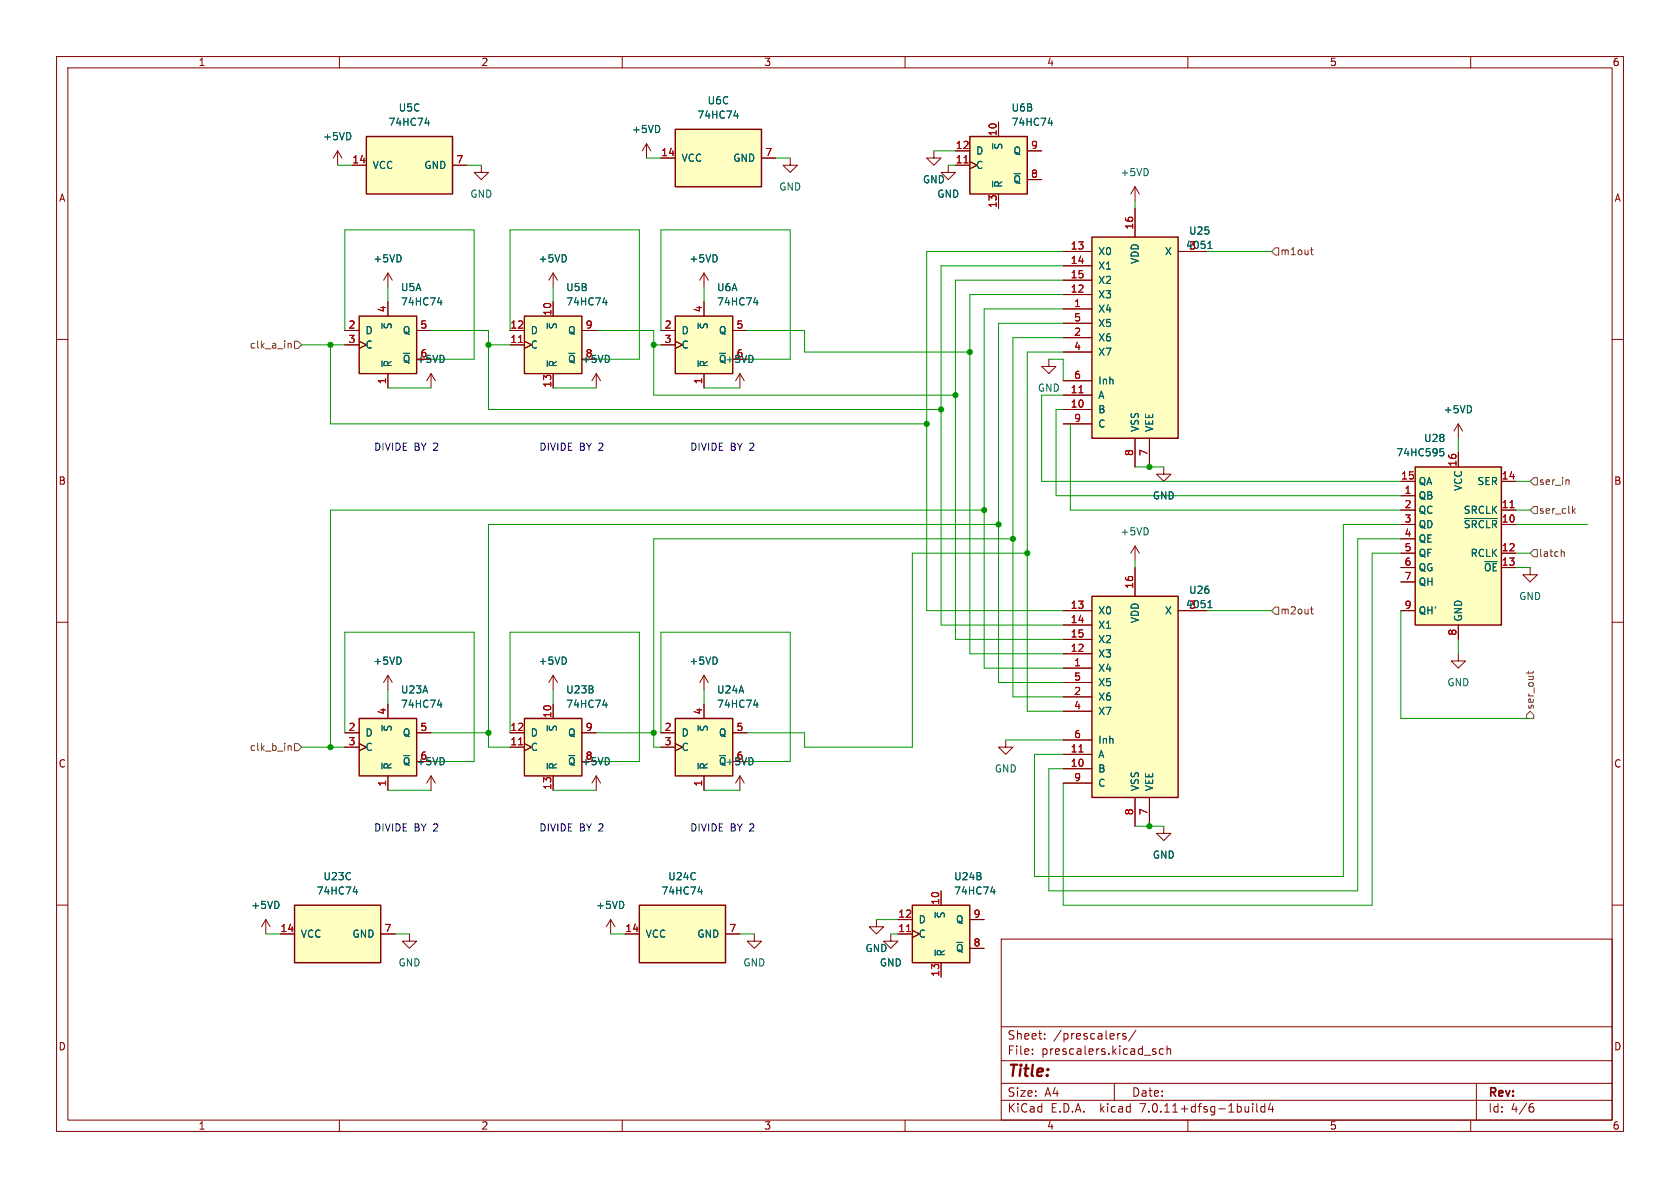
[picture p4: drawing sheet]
<svg xmlns="http://www.w3.org/2000/svg" width="297mm" height="210mm" viewBox="0 0 297 210" stroke-linecap="round" stroke-linejoin="round" font-family="sans-serif">
<g fill="none" stroke="#840000" stroke-width=".18">
<path d="M10 10h277v190h-277zM12 12h273v186h-273zM60 10v2M110 10v2M160 10v2M210 10v2M260 10v2M59.7 26.7l-.8 1.2M59.7 26.7v2.5M59.7 26.7l.8 1.2M62.2 29.2h2.6M80 29.2h2.5"/>
<path d="M85.1 29.2v1.3h1.3l-1.3 1.3-1.3-1.3h1.3M114.3 25.4l-.8 1.3M114.3 25.4v2.5M114.3 25.4l.8 1.3M116.8 27.9h2.6M134.6 27.9h2.6M139.7 27.9v1.3h1.3l-1.3 1.3-1.3-1.3h1.3M165.1 26.7v1.2h1.3l-1.3 1.3-1.3-1.3h1.3M167.6 29.2v1.3h1.3l-1.3 1.3-1.2-1.3h1.2M168.9 29.2h2.5M168.9 26.7h2.5M171.4 28.6l1.3 .6-1.3 .6"/>
<path d="M176.5 21.6v2.5M176.5 34.3v2.5M181.6 26.7h2.5M181.6 31.8h2.5M200.7 33v2.6M200.7 36.8v5.1M200.7 33l-.8 1.3M200.7 33l.7 1.3M10 60h2M61 58.4h2.5M68.6 48.3v2.5M68.6 53.3v2.6"/>
<path d="M68.6 48.3l-.8 1.2M68.6 48.3l.7 1.2M73.7 58.4h2.5M90.2 58.4h2.5M97.8 48.3l-.8 1.2M97.8 48.3v2.5M97.8 53.3v2.6M97.8 48.3l.8 1.2M102.9 58.4h2.5M116.8 58.4h2.6M124.5 48.3l-.8 1.2M124.5 48.3v2.5"/>
<path d="M124.5 53.3v2.6M124.5 48.3l.7 1.2M129.5 58.4h2.6M188 54.6h5M188 52.1h5M188 44.5h5M188 47h5M188 49.5h5M188 59.7h5M188 57.2h5M208.3 44.5h5.1M285 60h2"/>
<path d="M61 61h2.5M63.5 60.3l1.3 .7-1.3 .6M68.6 66v2.6M76.2 66l-.8 1.3M76.2 66v2.6M76.2 66l.8 1.3M90.2 61h2.5M92.7 60.3l1.3 .7-1.3 .6M97.8 66v2.6M105.4 66l-.8 1.3M105.4 66v2.6M105.4 66l.8 1.3"/>
<path d="M116.8 61h2.6M119.4 60.3l1.2 .7-1.2 .6M124.5 66v2.6M130.8 66l-.8 1.3M130.8 66v2.6M130.8 66l.8 1.3M185.4 63.5v1.3h1.3l-1.3 1.2-1.3-1.2h1.3M188 72.4h5M188 69.9h5M188 62.2h5M188 67.3h5M188 74.9h5"/>
<path d="M200.7 77.5v5.1M203.2 77.5v5.1M257.8 74.9v2.6M257.8 74.9l-.8 1.3M257.8 74.9l.8 1.3M200.7 96.5v2.6M200.7 96.5l-.8 1.3M200.7 96.5l.7 1.3M205.7 82.6v1.2h1.3l-1.3 1.3-1.2-1.3h1.2M247.6 87.6h2.6M247.6 92.7h2.6M247.6 90.2h2.6"/>
<path d="M247.6 97.8h2.6M247.6 85.1h2.6M247.6 95.3h2.6M257.8 80v2.6M265.4 92.7h2.6M265.4 90.2h2.6M265.4 97.8h2.6M265.4 85.1h2.6M10 110h2M68.6 119.4v2.5M68.6 119.4l-.8 1.3M68.6 119.4l.7 1.3"/>
<path d="M97.8 119.4v2.5M97.8 119.4l-.8 1.3M97.8 119.4l.8 1.3M124.5 119.4v2.5M124.5 119.4l-.8 1.3M124.5 119.4l.7 1.3M188 108h5M188 118.1h5M188 115.6h5M188 110.5h5M188 113h5M200.7 100.3v5.1"/>
<path d="M208.3 108h5.1M247.6 100.3h2.6M247.6 102.9h2.6M247.6 108h2.6M257.8 115.6v1.2h1.3l-1.3 1.3-1.3-1.3h1.3M257.8 110.5v2.5M265.4 100.3h2.6M270.5 100.3v1.3h1.3l-1.3 1.3-1.3-1.3h1.3M285 110h2M61 129.5h2.5M61 132.1h2.5M63.5 131.4l1.3 .7-1.3 .6"/>
<path d="M68.6 124.5v2.5M68.6 137.2v2.5M73.7 129.5h2.5M76.2 137.2v2.5M76.2 137.2l-.8 1.2M76.2 137.2l.8 1.2M90.2 129.5h2.5M90.2 132.1h2.5M92.7 131.4l1.3 .7-1.3 .6M97.8 124.5v2.5M97.8 137.2v2.5M102.9 129.5h2.5"/>
<path d="M105.4 137.2v2.5M105.4 137.2l-.8 1.2M105.4 137.2l.8 1.2M116.8 129.5h2.6M116.8 132.1h2.6M119.4 131.4l1.2 .7-1.2 .6M124.5 124.5v2.5M124.5 137.2v2.5M129.5 129.5h2.6M130.8 137.2v2.5M130.8 137.2l-.8 1.2M130.8 137.2l.8 1.2"/>
<path d="M177.8 130.8v1.3h1.3l-1.3 1.3-1.3-1.3h1.3M188 135.9h5M188 133.4h5M188 123.2h5M188 125.7h5M188 120.7h5M188 130.8h5M188 138.4h5M10 160h2M166.4 157.5v2.5M200.7 141v5.1M203.2 141v5.1"/>
<path d="M205.7 146.1v1.2h1.3l-1.3 1.3-1.2-1.3h1.2M285 160h2M47 162.6l-.8 1.2M47 162.6v2.5M47 162.6l.8 1.2M49.5 165.1h2.6M67.3 165.1h2.5M72.4 165.1v1.3h1.3l-1.3 1.2-1.3-1.2h1.3M107.9 162.6l-.7 1.2M107.9 162.6v2.5M107.9 162.6l.8 1.2M110.5 165.1h2.5"/>
<path d="M128.3 165.1h2.5M133.3 165.1v1.3h1.3l-1.3 1.2-1.2-1.2h1.2M154.9 162.6v1.2h1.3l-1.3 1.3-1.2-1.3h1.2M157.5 165.1v1.3h1.2l-1.2 1.2-1.3-1.2h1.3M158.7 165.1h2.6M158.7 162.6h2.6M161.3 164.5l1.3 .6-1.3 .6M166.4 170.2v2.5M171.4 162.6h2.6M171.4 167.6h2.6M177 166h108v32h-108zM60 198v2"/>
<path d="M110 198v2M160 198v2M177 194.5h108M177 191.5h108M177 187.5h108M177 181.5h108M182.5 186.3v.1M182.5 185.5v.1M184.7 183.6v.1M184.7 182.8v.1M197 191.5v3M198 182.7l-.3 .1"/>
<path d="M199 182.8l-.3-.1-.2 .2v.2l.5 .2v.3h-.5M200.8 182.1l-1.3 2M204.2 185.9l.2 .2-.2 .3M204.2 185.4l.1 .1M205.7 185.5l-.5-.1-.2 .3v.4l.1 .2h.6M206.3 185.5l.2-.1 .4 .1 .1 .9M206.3 184.9v1.5M210 198v2M221.5 195.1v.1M221.5 195.6v1M222.2 195.1v1.3l.2 .2M223.6 195.1v1.5"/>
<path d="M223.6 195.7l-.4-.1-.3 .3v.4l.1 .2h.6M224.6 195l-.4 1.1h1M225 195.6v1M260 198v2M261 191.5v6.5M270.6 195.7h.3l.3 .3-.1 .5-.5 .1M271 195.1l-.4 .1"/>
</g>
<g fill="#ffffc2" stroke="#ffffc2" stroke-width=".18">
<path d="M63.5 55.9h10.2v10.1h-10.2z"/>
<path d="M193 41.9h15.3v35.6h-15.3z"/>
<path d="M64.8 24.1h15.2v10.2h-15.2z"/>
<path d="M250.2 82.6h15.2v27.9h-15.2z"/>
<path d="M63.5 127h10.2v10.2h-10.2z"/>
<path d="M193 105.4h15.3v35.6h-15.3z"/>
<path d="M171.4 24.1h10.2v10.2h-10.2z"/>
<path d="M119.4 55.9h10.1v10.1h-10.1z"/>
<path d="M119.4 22.9h15.2v10.1h-15.2z"/>
<path d="M113 160h15.3v10.2h-15.3z"/>
<path d="M92.7 127h10.2v10.2h-10.2z"/>
<path d="M92.7 55.9h10.2v10.1h-10.2z"/>
<path d="M161.3 160h10.1v10.2h-10.1z"/>
<path d="M119.4 127h10.1v10.2h-10.1z"/>
<path d="M52.1 160h15.2v10.2h-15.2z"/>
</g>
<g fill="none" stroke="#840000" stroke-width=".25">
<path d="M64.8 24.1h15.2v10.2h-15.2zM119.4 22.9h15.2v10.1h-15.2zM171.4 24.1h10.2v10.2h-10.2zM63.5 55.9h10.2v10.1h-10.2zM92.7 55.9h10.2v10.1h-10.2zM119.4 55.9h10.1v10.1h-10.1zM193 41.9h15.3v35.6h-15.3zM250.2 82.6h15.2v27.9h-15.2zM193 105.4h15.3v35.6h-15.3zM63.5 127h10.2v10.2h-10.2zM92.7 127h10.2v10.2h-10.2zM119.4 127h10.1v10.2h-10.1z"/>
<path d="M52.1 160h15.2v10.2h-15.2zM113 160h15.3v10.2h-15.3zM161.3 160h10.1v10.2h-10.1z"/>
</g>
<g fill="none" stroke="#006464" stroke-width=".18">
<path d="M75.1 21.7h.8M75.7 21.3v.9M129.8 20.5h.7M130.4 20.1v.8M175.5 32v1M185.3 21.7h.8M185.9 21.3v.9M77.4 53.5h.7M78 53.1v.8M106.6 53.5h.8M107.2 53.1v.8M133.2 53.5h.8"/>
<path d="M133.8 53.1v.8M213.5 43.9h.8M213.7 43l.2-.3v1.2M67.5 63.8v1M96.7 63.8v1M123.4 63.8v1M254.6 79.3h.6M254.7 79.8h.3l.3 .2-.2 .5-.4 .1M258.9 91.7h5.8M213.5 107.4h.8M213.7 106.5l.2-.3v1.2M67.5 134.9v1"/>
<path d="M77.4 124.6h.7M78 124.2v.8M96.7 134.9v1M106.6 124.6h.8M107.2 124.2v.8M123.4 134.9v1M133.2 124.6h.8M133.8 124.2v.8M62.4 157.6h.8M63 157.2v.9M123.4 157.6h.8M124 157.2v.9"/>
<path d="M175.1 157.6h.8M175.8 157.2v.9M165.3 167.9v1"/>
</g>
<path d="M170.4 28.8h.7M91.7 60.5h.7M190.7 69.4h.8M266.9 89.8h.8M91.7 131.7h.7M190.7 132.9h.8M160.3 164.7h.7" fill="none" stroke="#a90000" stroke-width=".18"/>
<g fill="none" stroke="#725600" stroke-width=".18">
<path d="M225.4 43.8h.7v1.3h-.7l-.6-.6zM231.7 44.2h.5M231.9 43.8v1l.3 .2M51 60.8h.4l.1 .7M52.1 60.3h.6l.6 .7-.6 .6h-.6zM271.1 89.5h.7v1.3h-.7l-.6-.6zM271.1 84.5h.7v1.2h-.7l-.6-.6zM271.1 97.2h.7v1.2h-.7l-.6-.6zM276.2 97.5l.3 .2v.7M277.2 84.8l.2 .2v.7M278.1 90.3l.4 .4M278.5 89.9l-.5 .5"/>
<path d="M225.4 107.3h.7v1.3h-.7l-.6-.6zM231.7 107.7h.5M231.9 107.3v1l.3 .2M270.2 118.7v.4M271.1 118.7l-.2 .3h-1.1M51 131.9h.4l.1 .8M52.1 131.4h.6l.6 .7-.6 .6h-.6zM270.5 125.7l.6 .7v.6h-1.2v-.6z"/>
</g>
<g fill="none" stroke="#009600" stroke-width=".18">
<path d="M59.7 29.2h2.5M82.5 29.2h2.6M114.3 27.9h2.5M137.2 27.9h2.5M165.1 26.7h3.8M167.6 29.2h1.3M200.7 35.6v1.2M61 58.4v-17.8h22.8v22.9h-7.6M68.6 50.8v2.5M76.2 58.4h10.2v14h80M90.2 58.4v-17.8h22.8v22.9h-7.6M97.8 50.8v2.5"/>
<path d="M105.4 58.4h10.2v11.5h53.3M116.8 58.4v-17.8h22.9v22.9h-7.6M124.5 50.8v2.5M132.1 58.4h10.1v3.8h29.2M188 59.7h-8.9v63.5h8.9M188 44.5h-24.2v63.5h24.2M188 47h-21.6v63.5h21.6M188 52.1h-16.6v63.5h16.6M188 57.2h-11.5v63.5h11.5M188 49.5h-19.1v63.5h19.1M188 54.6h-14v63.5h14M213.4 44.5h11.4"/>
<path d="M53.3 61h7.7M58.4 61v13.9h105.4M68.6 68.6h7.6M86.4 61h3.8M97.8 68.6h7.6M115.6 61h1.2M124.5 68.6h6.3M185.4 63.5h2.6v3.8M188 72.4h-1.3v15.2h60.9M188 62.2h-6.4v63.5h6.4M188 69.9h-3.9v15.2h63.5M189.2 74.9v15.3h58.4"/>
<path d="M257.8 77.5v2.5M174 90.2h-115.6v41.9M176.5 92.7h-90.1v39.4h3.8M179.1 95.3h-63.5v36.8h1.2M181.6 97.8h-20.3v34.3h-19.1v-2.6h-10.1M200.7 82.6h5M200.7 99.1v1.2M247.6 97.8h-5v62.2h-54.6v-21.6M247.6 95.3h-7.6v62.2h-54.6v-21.6h2.6M247.6 92.7h-10.1v62.2h-54.6v-21.5h5.1M268 85.1h2.5M268 90.2h2.5"/>
<path d="M268 92.7h12.7M268 97.8h2.5M213.4 108h11.4M247.6 108v19h22.9M257.8 113v2.6M268 100.3h2.5M53.3 132.1h7.7M61 129.5v-17.7h22.8v22.8h-7.6M68.6 139.7h7.6M68.6 121.9v2.6M76.2 129.5h10.2M90.2 129.5v-17.7h22.8v22.8h-7.6"/>
<path d="M97.8 139.7h7.6M97.8 121.9v2.6M105.4 129.5h10.2M116.8 129.5v-17.7h22.9v22.8h-7.6M124.5 139.7h6.3M124.5 121.9v2.6M177.8 130.8h10.2M200.7 146.1h5M47 165.1h2.5M69.8 165.1h2.6M107.9 165.1h2.6M130.8 165.1h2.5"/>
<path d="M154.9 162.6h3.8M157.5 165.1h1.2"/>
</g>
<g fill="#009600" stroke="#009600" stroke-width=".18">
<circle cx="115.6" cy="129.5" r=".46"/>
<circle cx="203.2" cy="82.6" r=".46"/>
<circle cx="203.2" cy="146.1" r=".46"/>
<circle cx="166.4" cy="72.4" r=".46"/>
<circle cx="163.8" cy="74.9" r=".46"/>
<circle cx="115.6" cy="61" r=".46"/>
<circle cx="176.5" cy="92.7" r=".46"/>
<circle cx="181.6" cy="97.8" r=".46"/>
<circle cx="179.1" cy="95.3" r=".46"/>
<circle cx="174" cy="90.2" r=".46"/>
<circle cx="168.9" cy="69.9" r=".46"/>
<circle cx="171.4" cy="62.2" r=".46"/>
<circle cx="86.4" cy="129.5" r=".46"/>
<circle cx="58.4" cy="132.1" r=".46"/>
<circle cx="58.4" cy="61" r=".46"/>
<circle cx="86.4" cy="61" r=".46"/>
</g>
<text font-size="2.8" fill="#840000" x="178" y="190.9">Title:</text>
<g font-size="2.1" fill="#840000">
<text x="178" y="184">Sheet:</text>
<text x="186.2" y="184">/prescalers/</text>
<text x="178" y="186.7">File:</text>
<text x="184.1" y="186.7">prescalers.kicad_sch</text>
<text x="178" y="196.9">KiCad</text>
<text x="178" y="194.1">Size:</text>
<text x="184.7" y="194.1">A4</text>
<text x="185.7" y="196.9">E.D.A.</text>
<text x="194.6" y="196.9">kicad</text>
<text x="200" y="194.1">Date:</text>
<text x="201.8" y="196.9">7.0.11+dfsg-1build4</text>
<text x="263" y="194.3">Rev:</text>
<text x="263" y="196.9">Id:</text>
<text x="267.1" y="196.9">4/6</text>
</g>
<g font-size="1.8" fill="#840000">
<text x="35" y="11.9">1</text>
<text x="85" y="11.9">2</text>
<text x="135" y="11.9">3</text>
<text x="185" y="11.9">4</text>
<text x="235" y="11.9">5</text>
<text x="285" y="11.9">6</text>
<text x="10.3" y="35.9">A</text>
<text x="285.3" y="35.9">A</text>
<text x="73.5" y="64.4">+5VD</text>
<text x="10.3" y="85.9">B</text>
<text x="285.3" y="85.9">B</text>
<text x="10.3" y="135.9">C</text>
<text x="73.5" y="135.5">+5VD</text>
<text x="285.3" y="135.9">C</text>
<text x="10.3" y="185.9">D</text>
<text x="285.3" y="185.9">D</text>
<text x="35" y="199.9">1</text>
<text x="85" y="199.9">2</text>
<text x="135" y="199.9">3</text>
<text x="185" y="199.9">4</text>
<text x="235" y="199.9">5</text>
<text x="285" y="199.9">6</text>
</g>
<g font-size="1.8" fill="#006464">
<text x="68.6" y="22.5">74HC74</text>
<text x="70.4" y="19.9">U5C</text>
<text x="111.6" y="23.7">+5VD</text>
<text x="123.2" y="21.2">74HC74</text>
<text x="125" y="18.6">U6C</text>
<text x="178.7" y="19.9">U6B</text>
<text x="178.7" y="22.5">74HC74</text>
<text x="57" y="25">+5VD</text>
<text x="120.4" y="28.8">VCC</text>
<text x="129.5" y="28.8">GND</text>
<text x="172.5" y="27.5">D</text>
<text x="177.4" y="26.6" transform="rotate(-90 177.4 26.6)">~{S}</text>
<text x="179.1" y="27.5">Q</text>
<text x="65.8" y="30.1">VCC</text>
<text x="74.9" y="30.1">GND</text>
<text x="83.1" y="35.2">GND</text>
<text x="137.7" y="33.9">GND</text>
<text x="163.1" y="32.6">GND</text>
<text x="165.6" y="35.2">GND</text>
<text x="172.5" y="30.1">C</text>
<text x="177.4" y="33.3" transform="rotate(-90 177.4 33.3)">~{R}</text>
<text x="179.1" y="32.6">~{Q}</text>
<text x="198" y="31.3">+5VD</text>
<text x="210.1" y="41.7">U25</text>
<text x="65.9" y="46.6">+5VD</text>
<text x="95.1" y="46.6">+5VD</text>
<text x="121.8" y="46.6">+5VD</text>
<text x="194.1" y="45.3">X0</text>
<text x="194.1" y="47.9">X1</text>
<text x="201.5" y="46.8" transform="rotate(-90 201.5 46.8)">VDD</text>
<text x="205.9" y="45.3">X</text>
<text x="209.6" y="44.2">4051</text>
<text x="70.8" y="51.7">U5A</text>
<text x="100" y="51.7">U5B</text>
<text x="126.7" y="51.7">U6A</text>
<text x="194.1" y="52.9">X3</text>
<text x="194.1" y="50.4">X2</text>
<text x="64.5" y="59.3">D</text>
<text x="69.4" y="58.3" transform="rotate(-90 69.4 58.3)">~{S}</text>
<text x="70.8" y="54.2">74HC74</text>
<text x="71.1" y="59.3">Q</text>
<text x="93.7" y="59.3">D</text>
<text x="98.7" y="58.3" transform="rotate(-90 98.7 58.3)">~{S}</text>
<text x="100" y="54.2">74HC74</text>
<text x="100.3" y="59.3">Q</text>
<text x="120.4" y="59.3">D</text>
<text x="125.3" y="58.3" transform="rotate(-90 125.3 58.3)">~{S}</text>
<text x="126.7" y="54.2">74HC74</text>
<text x="127" y="59.3">Q</text>
<text x="194.1" y="55.5">X4</text>
<text x="194.1" y="58">X5</text>
<text x="64.5" y="61.8">C</text>
<text x="69.4" y="65" transform="rotate(-90 69.4 65)">~{R}</text>
<text x="71.1" y="64.4">~{Q}</text>
<text x="93.7" y="61.8">C</text>
<text x="98.7" y="65" transform="rotate(-90 98.7 65)">~{R}</text>
<text x="100.3" y="64.4">~{Q}</text>
<text x="102.7" y="64.4">+5VD</text>
<text x="103.4" y="63.2">8</text>
<text x="120.4" y="61.8">C</text>
<text x="125.3" y="65" transform="rotate(-90 125.3 65)">~{R}</text>
<text x="127" y="64.4">~{Q}</text>
<text x="128.1" y="64.4">+5VD</text>
<text x="130.1" y="63.2">6</text>
<text x="194.1" y="60.6">X6</text>
<text x="194.1" y="63.1">X7</text>
<text x="183.4" y="69.4">GND</text>
<text x="194.1" y="70.7">A</text>
<text x="194.1" y="68.2">Inh</text>
<text x="194.1" y="73.3">B</text>
<text x="194.1" y="75.8">C</text>
<text x="201.5" y="76.5" transform="rotate(-90 201.5 76.5)">VSS</text>
<text x="204.1" y="76.5" transform="rotate(-90 204.1 76.5)">VEE</text>
<text x="255.1" y="73.3">+5VD</text>
<text x="246.8" y="80.9">74HC595</text>
<text x="251.7" y="78.3">U28</text>
<text x="203.7" y="88.5">GND</text>
<text x="250.7" y="88.5">QB</text>
<text x="250.7" y="86">QA</text>
<text x="258.7" y="86.9" transform="rotate(-90 258.7 86.9)">VCC</text>
<text x="261.1" y="86">SER</text>
<text x="198" y="94.8">+5VD</text>
<text x="250.7" y="91">QC</text>
<text x="250.7" y="93.6">QD</text>
<text x="258.7" y="93.6">~{SRCLR}</text>
<text x="258.7" y="91">SRCLK</text>
<text x="250.7" y="96.1">QE</text>
<text x="250.7" y="98.7">QF</text>
<text x="250.7" y="101.2">QG</text>
<text x="259.9" y="98.7">RCLK</text>
<text x="262.2" y="101.2">~{OE}</text>
<text x="209.6" y="107.7">4051</text>
<text x="210.1" y="105.2">U26</text>
<text x="250.7" y="103.7">QH</text>
<text x="268.5" y="106.3">GND</text>
<text x="194.1" y="108.8">X0</text>
<text x="194.1" y="111.4">X1</text>
<text x="194.1" y="113.9">X2</text>
<text x="201.5" y="110.3" transform="rotate(-90 201.5 110.3)">VDD</text>
<text x="205.9" y="108.8">X</text>
<text x="250.7" y="108.8">QH'</text>
<text x="258.7" y="110" transform="rotate(-90 258.7 110)">GND</text>
<text x="65.9" y="117.7">+5VD</text>
<text x="95.1" y="117.7">+5VD</text>
<text x="121.8" y="117.7">+5VD</text>
<text x="194.1" y="119">X4</text>
<text x="194.1" y="116.4">X3</text>
<text x="70.8" y="122.8">U23A</text>
<text x="70.8" y="125.3">74HC74</text>
<text x="100" y="122.8">U23B</text>
<text x="100" y="125.3">74HC74</text>
<text x="126.7" y="122.8">U24A</text>
<text x="126.7" y="125.3">74HC74</text>
<text x="194.1" y="124.1">X6</text>
<text x="194.1" y="121.5">X5</text>
<text x="255.8" y="121.5">GND</text>
<text x="64.5" y="130.4">D</text>
<text x="69.4" y="129.4" transform="rotate(-90 69.4 129.4)">~{S}</text>
<text x="71.1" y="130.4">Q</text>
<text x="93.7" y="130.4">D</text>
<text x="98.7" y="129.4" transform="rotate(-90 98.7 129.4)">~{S}</text>
<text x="100.3" y="130.4">Q</text>
<text x="120.4" y="130.4">D</text>
<text x="125.3" y="129.4" transform="rotate(-90 125.3 129.4)">~{S}</text>
<text x="127" y="130.4">Q</text>
<text x="194.1" y="126.6">X7</text>
<text x="194.1" y="131.7">Inh</text>
<text x="64.5" y="132.9">C</text>
<text x="69.4" y="136.1" transform="rotate(-90 69.4 136.1)">~{R}</text>
<text x="71.1" y="135.5">~{Q}</text>
<text x="93.7" y="132.9">C</text>
<text x="98.7" y="136.1" transform="rotate(-90 98.7 136.1)">~{R}</text>
<text x="100.3" y="135.5">~{Q}</text>
<text x="102.7" y="135.5">+5VD</text>
<text x="103.4" y="134.4">8</text>
<text x="120.4" y="132.9">C</text>
<text x="125.3" y="136.1" transform="rotate(-90 125.3 136.1)">~{R}</text>
<text x="127" y="135.5">~{Q}</text>
<text x="128.1" y="135.5">+5VD</text>
<text x="130.1" y="134.4">6</text>
<text x="175.8" y="136.8">GND</text>
<text x="194.1" y="136.8">B</text>
<text x="194.1" y="134.2">A</text>
<text x="194.1" y="139.3">C</text>
<text x="201.5" y="140" transform="rotate(-90 201.5 140)">VSS</text>
<text x="204.1" y="140" transform="rotate(-90 204.1 140)">VEE</text>
<text x="57.1" y="155.8">U23C</text>
<text x="118" y="155.8">U24C</text>
<text x="168.6" y="155.8">U24B</text>
<text x="203.7" y="152">GND</text>
<text x="44.3" y="160.9">+5VD</text>
<text x="55.9" y="158.3">74HC74</text>
<text x="105.3" y="160.9">+5VD</text>
<text x="116.8" y="158.3">74HC74</text>
<text x="168.6" y="158.3">74HC74</text>
<text x="53.1" y="166">VCC</text>
<text x="62.2" y="166">GND</text>
<text x="114" y="166">VCC</text>
<text x="123.2" y="166">GND</text>
<text x="162.3" y="166">C</text>
<text x="162.3" y="163.4">D</text>
<text x="167.2" y="162.4" transform="rotate(-90 167.2 162.4)">~{S}</text>
<text x="168.9" y="163.4">Q</text>
<text x="70.4" y="171">GND</text>
<text x="131.3" y="171">GND</text>
<text x="152.9" y="168.5">GND</text>
<text x="155.4" y="171">GND</text>
<text x="167.2" y="169.2" transform="rotate(-90 167.2 169.2)">~{R}</text>
<text x="168.9" y="168.5">~{Q}</text>
</g>
<g font-size="1.8" fill="#a90000">
<text x="62.2" y="29">14</text>
<text x="80.6" y="29">7</text>
<text x="116.8" y="27.7">14</text>
<text x="135.2" y="27.7">7</text>
<text x="168.9" y="29">11</text>
<text x="168.9" y="26.4">12</text>
<text x="176.3" y="24.2" transform="rotate(-90 176.3 24.2)">10</text>
<text x="182.2" y="26.4">9</text>
<text x="182.2" y="31.5">8</text>
<text x="176.3" y="36.9" transform="rotate(-90 176.3 36.9)">13</text>
<text x="200.4" y="40.7" transform="rotate(-90 200.4 40.7)">16</text>
<text x="189.2" y="44.2">13</text>
<text x="189.2" y="46.7">14</text>
<text x="210.1" y="44.2">3</text>
<text x="189.2" y="51.8">12</text>
<text x="189.2" y="49.3">15</text>
<text x="61.5" y="58.2">2</text>
<text x="68.3" y="55.3" transform="rotate(-90 68.3 55.3)">4</text>
<text x="74.2" y="58.2">5</text>
<text x="90.1" y="58.2">12</text>
<text x="97.5" y="55.9" transform="rotate(-90 97.5 55.9)">10</text>
<text x="103.4" y="58.2">9</text>
<text x="117.4" y="58.2">2</text>
<text x="124.2" y="55.3" transform="rotate(-90 124.2 55.3)">4</text>
<text x="130.1" y="58.2">5</text>
<text x="189.8" y="54.4">1</text>
<text x="189.8" y="59.4">2</text>
<text x="189.8" y="56.9">5</text>
<text x="61.5" y="60.7">3</text>
<text x="74.2" y="63.2">6</text>
<text x="90.1" y="60.7">11</text>
<text x="117.4" y="60.7">3</text>
<text x="189.8" y="62">4</text>
<text x="68.3" y="68" transform="rotate(-90 68.3 68)">1</text>
<text x="97.5" y="68.6" transform="rotate(-90 97.5 68.6)">13</text>
<text x="124.2" y="68" transform="rotate(-90 124.2 68)">1</text>
<text x="189.2" y="69.6">11</text>
<text x="189.8" y="67.1">6</text>
<text x="189.2" y="72.1">10</text>
<text x="189.8" y="74.7">9</text>
<text x="200.4" y="80.7" transform="rotate(-90 200.4 80.7)">8</text>
<text x="202.9" y="80.7" transform="rotate(-90 202.9 80.7)">7</text>
<text x="257.6" y="82.6" transform="rotate(-90 257.6 82.6)">16</text>
<text x="247.6" y="84.8">15</text>
<text x="248.2" y="87.4">1</text>
<text x="248.2" y="89.9">2</text>
<text x="265.4" y="89.9">11</text>
<text x="265.4" y="84.8">14</text>
<text x="248.2" y="92.5">3</text>
<text x="248.2" y="95">4</text>
<text x="265.4" y="92.5">10</text>
<text x="248.2" y="97.5">5</text>
<text x="248.2" y="100.1">6</text>
<text x="265.4" y="97.5">12</text>
<text x="265.4" y="100.1">13</text>
<text x="189.2" y="107.7">13</text>
<text x="200.4" y="104.2" transform="rotate(-90 200.4 104.2)">16</text>
<text x="210.1" y="107.7">3</text>
<text x="248.2" y="102.6">7</text>
<text x="248.2" y="107.7">9</text>
<text x="189.2" y="110.2">14</text>
<text x="189.2" y="112.8">15</text>
<text x="257.6" y="112.5" transform="rotate(-90 257.6 112.5)">8</text>
<text x="189.2" y="115.3">12</text>
<text x="189.8" y="117.9">1</text>
<text x="189.8" y="122.9">2</text>
<text x="189.8" y="125.5">4</text>
<text x="189.8" y="120.4">5</text>
<text x="61.5" y="129.3">2</text>
<text x="61.5" y="131.8">3</text>
<text x="68.3" y="126.4" transform="rotate(-90 68.3 126.4)">4</text>
<text x="74.2" y="129.3">5</text>
<text x="90.1" y="131.8">11</text>
<text x="90.1" y="129.3">12</text>
<text x="97.5" y="127" transform="rotate(-90 97.5 127)">10</text>
<text x="103.4" y="129.3">9</text>
<text x="117.4" y="129.3">2</text>
<text x="117.4" y="131.8">3</text>
<text x="124.2" y="126.4" transform="rotate(-90 124.2 126.4)">4</text>
<text x="130.1" y="129.3">5</text>
<text x="189.8" y="130.6">6</text>
<text x="74.2" y="134.4">6</text>
<text x="189.2" y="135.6">10</text>
<text x="189.2" y="133.1">11</text>
<text x="68.3" y="139.1" transform="rotate(-90 68.3 139.1)">1</text>
<text x="97.5" y="139.7" transform="rotate(-90 97.5 139.7)">13</text>
<text x="124.2" y="139.1" transform="rotate(-90 124.2 139.1)">1</text>
<text x="189.8" y="138.2">9</text>
<text x="200.4" y="144.2" transform="rotate(-90 200.4 144.2)">8</text>
<text x="202.9" y="144.2" transform="rotate(-90 202.9 144.2)">7</text>
<text x="166.1" y="160.1" transform="rotate(-90 166.1 160.1)">10</text>
<text x="49.5" y="164.8">14</text>
<text x="67.9" y="164.8">7</text>
<text x="110.4" y="164.8">14</text>
<text x="128.8" y="164.8">7</text>
<text x="158.7" y="164.8">11</text>
<text x="158.7" y="162.3">12</text>
<text x="172" y="167.4">8</text>
<text x="172" y="162.3">9</text>
<text x="166.1" y="172.8" transform="rotate(-90 166.1 172.8)">13</text>
</g>
<g font-size="1.8" fill="#725600">
<text x="226.3" y="45.3">m1out</text>
<text x="44.1" y="61.8">clk_a_in</text>
<text x="272" y="86">ser_in</text>
<text x="272" y="91">ser_clk</text>
<text x="272" y="98.7">latch</text>
<text x="226.3" y="108.8">m2out</text>
<text x="271.4" y="125.5" transform="rotate(-90 271.4 125.5)">ser_out</text>
<text x="44.1" y="132.9">clk_b_in</text>
</g>
<g font-size="1.8" fill="#0000c2">
<text x="66" y="79.8">DIVIDE</text>
<text x="73.2" y="79.8">BY 2</text>
<text x="95.2" y="79.8">DIVIDE</text>
<text x="102.4" y="79.8">BY 2</text>
<text x="121.9" y="79.8">DIVIDE</text>
<text x="129.1" y="79.8">BY 2</text>
<text x="66" y="147.1">DIVIDE</text>
<text x="73.2" y="147.1">BY 2</text>
<text x="95.2" y="147.1">DIVIDE</text>
<text x="102.4" y="147.1">BY 2</text>
<text x="121.9" y="147.1">DIVIDE</text>
<text x="129.1" y="147.1">BY 2</text>
</g>
</svg>
